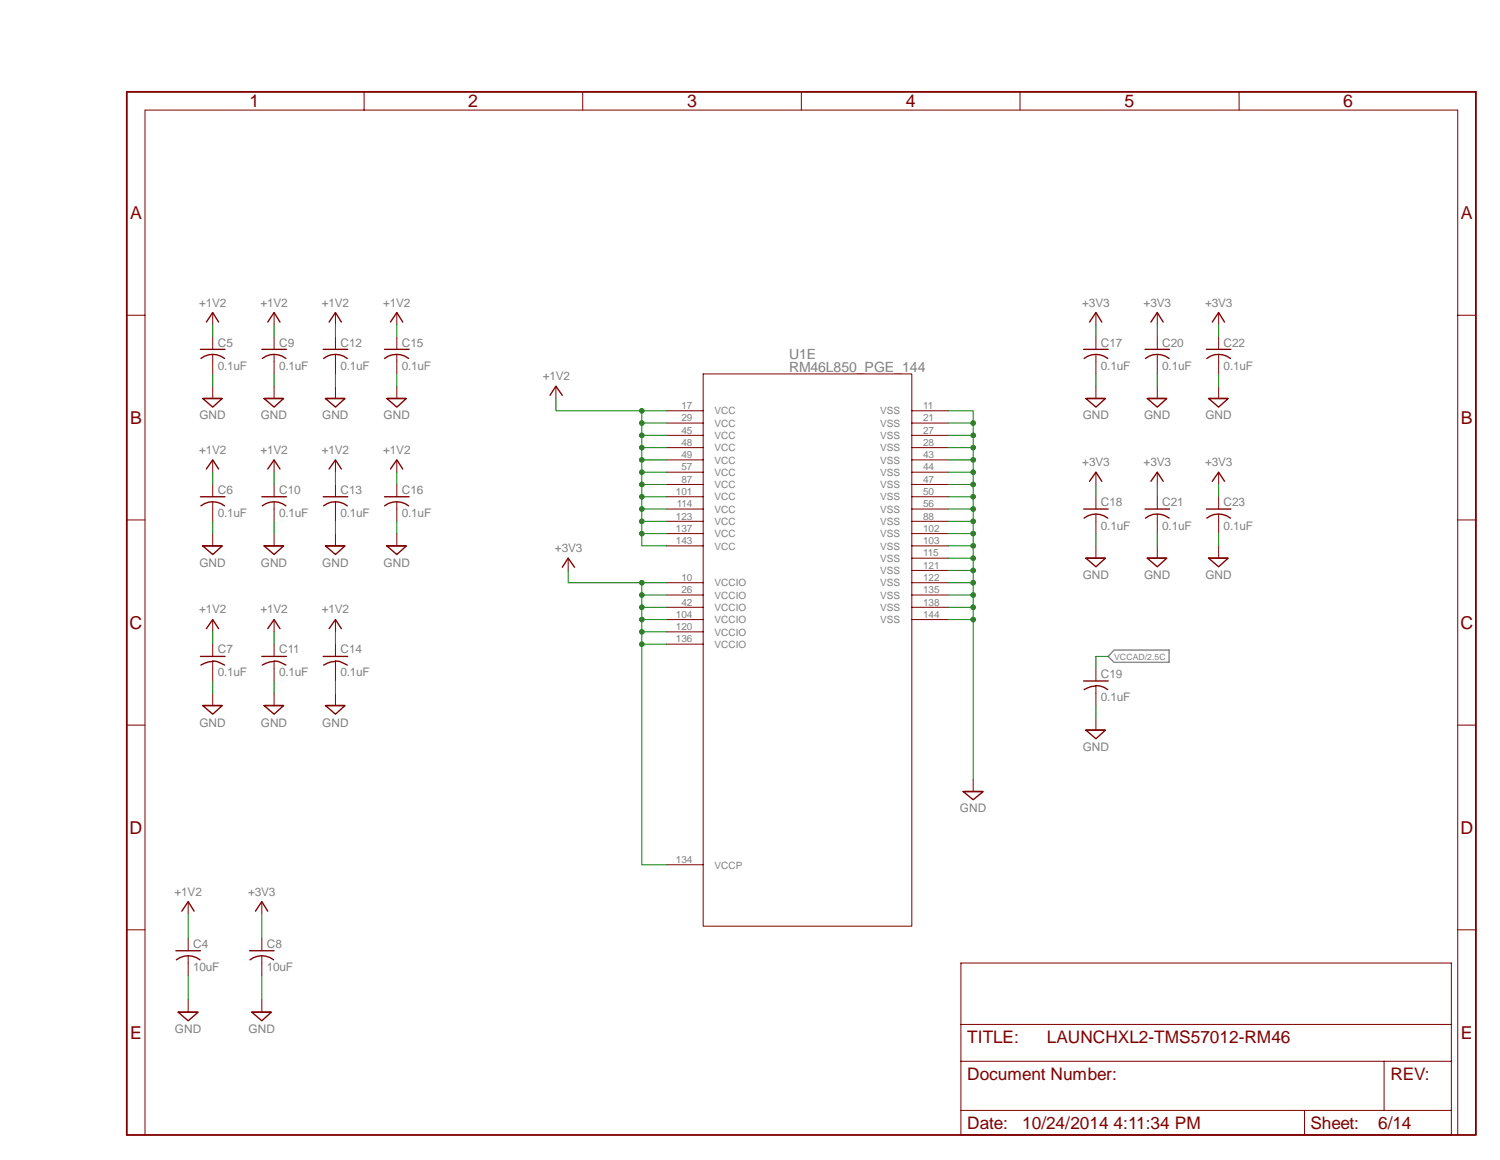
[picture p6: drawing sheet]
<svg xmlns="http://www.w3.org/2000/svg" width="279mm" height="216mm" viewBox="0 0 279 216" stroke-linecap="round" stroke-linejoin="round" font-family="sans-serif">
<path d="M207.5 121h10.3v2.3h-10.3l-1.1-1.1z" fill="none" stroke="#808080" stroke-width=".25"/>
<path d="M23.6 17.1h251.3v194.1h-251.3z" fill="none" stroke="#800000" stroke-width=".34"/>
<g fill="none" stroke="#800000" stroke-width=".19">
<path d="M67.8 17.1v3.4M108.5 17.1v3.4M149.3 17.1v3.4M190 17.1v3.4M230.8 17.1v3.4M23.6 58.7h3.4M39.6 58.2v2.3M51.1 58.2v2.3M62.5 58.2v2.3M73.9 58.2v2.3M204.1 58.2v2.3M215.6 58.2v2.3"/>
<path d="M227 58.2v2.3M271.5 58.7h3.4M39.6 62.7v2.3M39.6 66v3.6M39.6 71.9v2.3M51.1 62.7v2.3M51.1 66v3.6M51.1 71.9v2.3M62.5 62.7v2.3M62.5 66v3.6M62.5 71.9v2.3M73.9 62.7v2.3"/>
<path d="M73.9 66v3.6M73.9 71.9v2.3M103.5 71.9v2.3M124.1 76.5h6.9M124.1 78.7h6.9M131 69.6h38.8v102.8h-38.8zM169.8 76.5h6.9M169.8 78.7h6.9M204.1 62.7v2.3M204.1 66v3.6M204.1 71.9v2.3M215.6 62.7v2.3"/>
<path d="M215.6 66v3.6M215.6 71.9v2.3M227 62.7v2.3M227 66v3.6M227 71.9v2.3M23.6 96.8h3.4M39.6 85.6v2.3M39.6 90.2v2.3M39.6 93.4v3.6M39.6 99.3v2.3M51.1 85.6v2.3M51.1 90.2v2.3"/>
<path d="M51.1 93.4v3.6M51.1 99.3v2.3M62.5 85.6v2.3M62.5 90.2v2.3M62.5 93.4v3.6M62.5 99.3v2.3M73.9 85.6v2.3M73.9 90.2v2.3M73.9 93.4v3.6M73.9 99.3v2.3M124.1 81h6.9M124.1 83.3h6.9"/>
<path d="M124.1 85.6h6.9M124.1 87.9h6.9M124.1 90.2h6.9M124.1 92.5h6.9M124.1 94.7h6.9M124.1 97h6.9M124.1 99.3h6.9M169.8 81h6.9M169.8 83.3h6.9M169.8 85.6h6.9M169.8 87.9h6.9M169.8 90.2h6.9"/>
<path d="M169.8 92.5h6.9M169.8 94.7h6.9M169.8 97h6.9M169.8 99.3h6.9M204.1 87.9v2.3M204.1 92.5v2.2M204.1 95.7v3.6M215.6 87.9v2.3M215.6 92.5v2.2M215.6 95.7v3.6M227 87.9v2.3M227 92.5v2.2"/>
<path d="M227 95.7v3.6M271.5 96.8h3.4M39.6 115.3v2.3M39.6 119.9v2.3M51.1 115.3v2.3M51.1 119.9v2.3M62.5 115.3v2.3M62.5 119.9v2.3M105.8 103.9v2.3M124.1 101.6h6.9M124.1 108.5h6.9M124.1 110.7h6.9"/>
<path d="M124.1 113h6.9M124.1 115.3h6.9M124.1 117.6h6.9M124.1 119.9h6.9M169.8 101.6h6.9M169.8 108.5h6.9M169.8 110.7h6.9M169.8 113h6.9M169.8 115.3h6.9M169.8 103.9h6.9M169.8 106.2h6.9M204.1 101.6v2.3"/>
<path d="M215.6 101.6v2.3M227 101.6v2.3M23.6 135h3.4M39.6 123.1v3.6M39.6 129v2.3M51.1 123.1v3.6M51.1 129v2.3M62.5 123.1v3.6M62.5 129v2.3M204.1 124.5v2.2M204.1 127.7v3.6M204.1 133.6v2.3"/>
<path d="M271.5 135h3.4M181.3 145v2.3M23.6 173.1h3.4M35.1 167.8v2.3M35.1 174.7v2.3M35.1 177.9v3.6M48.8 167.8v2.3M48.8 174.7v2.3M48.8 177.9v3.6M124.1 161h6.9M271.5 173.1h3.4M35.1 186.1v2.3"/>
<path d="M48.8 186.1v2.3M179 197.5h91.3M179 190.7h91.3M257.8 197.5v9.2M27 211.2v-190.7h244.5v190.7M179 206.7v-27.5h91.3v27.5M243 206.7h-64v4.5h91.3v-4.5h-12.5M243 206.7v4.5M243 206.7h14.8"/>
</g>
<g fill="none" stroke="#800000" stroke-width=".25">
<path d="M38.4 59.9l1.2-1.7 1.1 1.7M49.9 59.9l1.2-1.7 1.1 1.7M61.3 59.9l1.2-1.7 1.1 1.7M72.7 59.9l1.2-1.7 1.1 1.7M202.9 59.9l1.2-1.7 1.1 1.7M214.4 59.9l1.2-1.7 1.1 1.7M225.8 59.9l1.2-1.7 1.1 1.7M37.3 65h4.6M37.4 66.7a3.6 3.6 0 0 1 4.4 0M37.8 74.2h3.6l-1.8 1.6zM37.9 74.2h3.4M48.8 65h4.5"/>
<path d="M48.9 66.7a3.6 3.6 0 0 1 4.4 0M49.2 74.2h3.6l-1.7 1.6zM49.4 74.2h3.3M60.2 65h4.6M60.3 66.7a3.6 3.6 0 0 1 4.4 0M60.6 74.2h3.7l-1.8 1.6zM60.8 74.2h3.4M71.6 65h4.6M71.6 66.7a3.7 3.7 0 0 1 4.5 0M72.1 74.2h3.6l-1.8 1.6zM72.1 74.2h3.5M102.4 73.6l1.1-1.7 1.2 1.7"/>
<path d="M201.8 65h4.6M201.9 66.7a3.6 3.6 0 0 1 4.4 0M202.3 74.2h3.6l-1.8 1.6zM202.4 74.2h3.4M213.3 65h4.5M213.4 66.7a3.6 3.6 0 0 1 4.4 0M213.7 74.2h3.6l-1.7 1.6zM213.9 74.2h3.4M224.7 65h4.6M224.8 66.7a3.6 3.6 0 0 1 4.4 0M225.1 74.2h3.7l-1.8 1.6zM225.2 74.2h3.5"/>
<path d="M37.3 92.5h4.6M37.4 94.1a3.6 3.6 0 0 1 4.4 0M38.4 87.3l1.2-1.7 1.1 1.7M48.8 92.5h4.5M48.9 94.1a3.6 3.6 0 0 1 4.4 0M49.9 87.3l1.2-1.7 1.1 1.7M60.2 92.5h4.6M60.3 94.1a3.6 3.6 0 0 1 4.4 0M61.3 87.3l1.2-1.7 1.1 1.7M71.6 92.5h4.6M71.6 94.1a3.7 3.7 0 0 1 4.5 0M72.7 87.3l1.2-1.7 1.1 1.7"/>
<path d="M201.8 94.7h4.6M201.9 96.4a3.6 3.6 0 0 1 4.4 0M202.9 89.6l1.2-1.7 1.1 1.7M213.3 94.7h4.5M213.4 96.4a3.6 3.6 0 0 1 4.4 0M214.4 89.6l1.2-1.7 1.1 1.7M224.7 94.7h4.6M224.8 96.4a3.6 3.6 0 0 1 4.4 0M225.8 89.6l1.2-1.7 1.1 1.7M37.8 101.6h3.6l-1.8 1.6zM37.9 101.6h3.4M38.4 117l1.2-1.7 1.1 1.7"/>
<path d="M49.2 101.6h3.6l-1.7 1.6zM49.4 101.6h3.3M49.9 117l1.2-1.7 1.1 1.7M60.6 101.6h3.7l-1.8 1.6zM60.8 101.6h3.4M61.3 117l1.2-1.7 1.1 1.7M72.1 101.6h3.6l-1.8 1.6zM72.1 101.6h3.5M104.7 105.6l1.1-1.7 1.2 1.7M202.3 103.9h3.6l-1.8 1.6zM202.4 103.9h3.4M213.7 103.9h3.6l-1.7 1.6z"/>
<path d="M213.9 103.9h3.4M225.1 103.9h3.7l-1.8 1.6zM225.2 103.9h3.5M37.3 122.2h4.6M37.8 131.3h3.6l-1.8 1.6zM37.9 131.3h3.4M39.6 123l.8 .1 1.4 .7M39.6 123.1l-.7 .1-1.5 .6M48.8 122.2h4.5M49.2 131.3h3.6l-1.7 1.6zM49.4 131.3h3.3M51.1 123l.7 .1 1.5 .7"/>
<path d="M51.1 123.1l-.8 .1-1.4 .6M60.2 122.2h4.6M60.6 131.3h3.7l-1.8 1.6zM60.8 131.3h3.4M62.5 123l.7 .1 1.5 .7M62.5 123.1l-.9 .1-1.3 .6M201.8 126.7h4.6M202.3 135.9h3.6l-1.8 1.6zM202.4 135.9h3.4M204.1 127.6l1.6 .3 .6 .5M204.1 127.7l-.7 .1-1.5 .6M179.4 147.3h3.7l-1.8 1.5z"/>
<path d="M179.6 147.3h3.4M32.8 177h4.5M32.9 178.6a3.6 3.6 0 0 1 4.4 0M33.9 169.6l1.2-1.8 1.1 1.8M46.5 177h4.6M46.6 178.6a3.6 3.6 0 0 1 4.4 0M47.6 169.6l1.2-1.8 1.1 1.8M33.2 188.4h3.7l-1.8 1.6zM33.4 188.4h3.3M46.9 188.4h3.6l-1.7 1.6zM47.1 188.4h3.4"/>
</g>
<path d="M176.7 76.5h4.6v68.5M176.7 115.3h4.6" fill="none" stroke="#008000" stroke-width=".19"/>
<circle cx="181.3" cy="115.3" r=".43" fill="#008000"/>
<g fill="none" stroke="#008000" stroke-width=".19">
<path d="M176.7 113h4.6"/>
<circle cx="181.3" cy="115.3" r=".43"/>
</g>
<circle cx="181.3" cy="113" r=".43" fill="#008000"/>
<g fill="none" stroke="#008000" stroke-width=".19">
<path d="M176.7 110.7h4.6"/>
<circle cx="181.3" cy="113" r=".43"/>
</g>
<circle cx="181.3" cy="110.7" r=".43" fill="#008000"/>
<g fill="none" stroke="#008000" stroke-width=".19">
<path d="M176.7 108.5h4.6"/>
<circle cx="181.3" cy="110.7" r=".43"/>
</g>
<circle cx="181.3" cy="108.5" r=".43" fill="#008000"/>
<g fill="none" stroke="#008000" stroke-width=".19">
<path d="M176.7 106.2h4.6"/>
<circle cx="181.3" cy="108.5" r=".43"/>
</g>
<circle cx="181.3" cy="106.2" r=".43" fill="#008000"/>
<g fill="none" stroke="#008000" stroke-width=".19">
<path d="M176.7 103.9h4.6"/>
<circle cx="181.3" cy="106.2" r=".43"/>
</g>
<circle cx="181.3" cy="103.9" r=".43" fill="#008000"/>
<g fill="none" stroke="#008000" stroke-width=".19">
<path d="M176.7 101.6h4.6"/>
<circle cx="181.3" cy="103.9" r=".43"/>
</g>
<circle cx="181.3" cy="101.6" r=".43" fill="#008000"/>
<g fill="none" stroke="#008000" stroke-width=".19">
<path d="M176.7 99.3h4.6"/>
<circle cx="181.3" cy="101.6" r=".43"/>
</g>
<circle cx="181.3" cy="99.3" r=".43" fill="#008000"/>
<g fill="none" stroke="#008000" stroke-width=".19">
<path d="M176.7 97h4.6"/>
<circle cx="181.3" cy="99.3" r=".43"/>
</g>
<circle cx="181.3" cy="97" r=".43" fill="#008000"/>
<g fill="none" stroke="#008000" stroke-width=".19">
<path d="M176.7 94.7h4.6"/>
<circle cx="181.3" cy="97" r=".43"/>
</g>
<circle cx="181.3" cy="94.7" r=".43" fill="#008000"/>
<g fill="none" stroke="#008000" stroke-width=".19">
<path d="M176.7 92.5h4.6"/>
<circle cx="181.3" cy="94.7" r=".43"/>
</g>
<circle cx="181.3" cy="92.5" r=".43" fill="#008000"/>
<g fill="none" stroke="#008000" stroke-width=".19">
<path d="M176.7 90.2h4.6"/>
<circle cx="181.3" cy="92.5" r=".43"/>
</g>
<circle cx="181.3" cy="90.2" r=".43" fill="#008000"/>
<g fill="none" stroke="#008000" stroke-width=".19">
<path d="M176.7 87.9h4.6"/>
<circle cx="181.3" cy="90.2" r=".43"/>
</g>
<circle cx="181.3" cy="87.9" r=".43" fill="#008000"/>
<g fill="none" stroke="#008000" stroke-width=".19">
<path d="M176.7 85.6h4.6"/>
<circle cx="181.3" cy="87.9" r=".43"/>
</g>
<circle cx="181.3" cy="85.6" r=".43" fill="#008000"/>
<g fill="none" stroke="#008000" stroke-width=".19">
<path d="M176.7 83.3h4.6"/>
<circle cx="181.3" cy="85.6" r=".43"/>
</g>
<circle cx="181.3" cy="83.3" r=".43" fill="#008000"/>
<g fill="none" stroke="#008000" stroke-width=".19">
<path d="M176.7 81h4.6"/>
<circle cx="181.3" cy="83.3" r=".43"/>
</g>
<circle cx="181.3" cy="81" r=".43" fill="#008000"/>
<g fill="none" stroke="#008000" stroke-width=".19">
<path d="M176.7 78.7h4.6"/>
<circle cx="181.3" cy="81" r=".43"/>
</g>
<circle cx="181.3" cy="78.7" r=".43" fill="#008000"/>
<g fill="none" stroke="#008000" stroke-width=".19">
<path d="M39.6 69.6v2.3M51.1 69.6v2.3M62.5 69.6v2.3M73.9 69.6v2.3M204.1 69.6v2.3M215.6 69.6v2.3M227 69.6v2.3M39.6 97v2.3M51.1 97v2.3M62.5 97v2.3M73.9 97v2.3M204.1 99.3v2.3"/>
<path d="M215.6 99.3v2.3M227 99.3v2.3M105.8 106.2v2.3M119.5 110.7h4.6M124.1 108.5h-4.6v52.5h4.6M39.6 126.7v2.3M51.1 126.7v2.3M62.5 126.7v2.3M204.1 131.3v2.3M35.1 181.5v4.6M48.8 181.5v4.6"/>
<circle cx="181.3" cy="78.7" r=".43"/>
</g>
<circle cx="119.5" cy="110.7" r=".43" fill="#008000"/>
<g fill="none" stroke="#008000" stroke-width=".19">
<path d="M119.5 113h4.6"/>
<circle cx="119.5" cy="110.7" r=".43"/>
</g>
<circle cx="119.5" cy="113" r=".43" fill="#008000"/>
<g fill="none" stroke="#008000" stroke-width=".19">
<path d="M119.5 115.3h4.6"/>
<circle cx="119.5" cy="113" r=".43"/>
</g>
<circle cx="119.5" cy="115.3" r=".43" fill="#008000"/>
<g fill="none" stroke="#008000" stroke-width=".19">
<path d="M119.5 117.6h4.6"/>
<circle cx="119.5" cy="115.3" r=".43"/>
</g>
<circle cx="119.5" cy="117.6" r=".43" fill="#008000"/>
<g fill="none" stroke="#008000" stroke-width=".19">
<path d="M119.5 119.9h4.6"/>
<circle cx="119.5" cy="117.6" r=".43"/>
</g>
<circle cx="119.5" cy="119.9" r=".43" fill="#008000"/>
<g fill="none" stroke="#008000" stroke-width=".19">
<path d="M105.8 108.5h13.7"/>
<circle cx="119.5" cy="119.9" r=".43"/>
</g>
<circle cx="119.5" cy="108.5" r=".43" fill="#008000"/>
<g fill="none" stroke="#008000" stroke-width=".19">
<path d="M119.5 78.7h4.6M124.1 76.5h-4.6v22.8h4.6M204.1 60.5v2.2M215.6 60.5v2.2M227 60.5v2.2M204.1 90.2v2.3M215.6 90.2v2.3M227 90.2v2.3M48.8 170.1v4.6"/>
<circle cx="119.5" cy="108.5" r=".43"/>
</g>
<circle cx="119.5" cy="78.7" r=".43" fill="#008000"/>
<g fill="none" stroke="#008000" stroke-width=".19">
<path d="M119.5 81h4.6"/>
<circle cx="119.5" cy="78.7" r=".43"/>
</g>
<circle cx="119.5" cy="81" r=".43" fill="#008000"/>
<g fill="none" stroke="#008000" stroke-width=".19">
<path d="M119.5 83.3h4.6"/>
<circle cx="119.5" cy="81" r=".43"/>
</g>
<circle cx="119.5" cy="83.3" r=".43" fill="#008000"/>
<g fill="none" stroke="#008000" stroke-width=".19">
<path d="M119.5 85.6h4.6"/>
<circle cx="119.5" cy="83.3" r=".43"/>
</g>
<circle cx="119.5" cy="85.6" r=".43" fill="#008000"/>
<g fill="none" stroke="#008000" stroke-width=".19">
<path d="M119.5 87.9h4.6"/>
<circle cx="119.5" cy="85.6" r=".43"/>
</g>
<circle cx="119.5" cy="87.9" r=".43" fill="#008000"/>
<g fill="none" stroke="#008000" stroke-width=".19">
<path d="M119.5 90.2h4.6"/>
<circle cx="119.5" cy="87.9" r=".43"/>
</g>
<circle cx="119.5" cy="90.2" r=".43" fill="#008000"/>
<g fill="none" stroke="#008000" stroke-width=".19">
<path d="M119.5 92.5h4.6"/>
<circle cx="119.5" cy="90.2" r=".43"/>
</g>
<circle cx="119.5" cy="92.5" r=".43" fill="#008000"/>
<g fill="none" stroke="#008000" stroke-width=".19">
<path d="M119.5 94.7h4.6"/>
<circle cx="119.5" cy="92.5" r=".43"/>
</g>
<circle cx="119.5" cy="94.7" r=".43" fill="#008000"/>
<g fill="none" stroke="#008000" stroke-width=".19">
<path d="M119.5 97h4.6"/>
<circle cx="119.5" cy="94.7" r=".43"/>
</g>
<circle cx="119.5" cy="97" r=".43" fill="#008000"/>
<circle cx="119.5" cy="97" r=".43" fill="none" stroke="#008000" stroke-width=".19"/>
<circle cx="119.5" cy="76.5" r=".43" fill="#008000"/>
<g fill="none" stroke="#008000" stroke-width=".19">
<path d="M103.5 74.2v2.3h16M119.5 99.3v2.3h4.6"/>
<circle cx="119.5" cy="76.5" r=".43"/>
</g>
<circle cx="119.5" cy="99.3" r=".43" fill="#008000"/>
<g fill="none" stroke="#008000" stroke-width=".19">
<path d="M39.6 60.5v2.2M51.1 60.5v2.2M62.5 60.5v2.2M73.9 60.5v2.2M39.6 87.9v2.3M51.1 87.9v2.3M62.5 87.9v2.3M73.9 87.9v2.3M39.6 117.6v2.3M51.1 117.6v2.3M62.5 117.6v2.3M206.4 122.2h-2.3v2.3"/>
<path d="M35.1 170.1v4.6"/>
<circle cx="119.5" cy="99.3" r=".43"/>
</g>
<g font-size="3.3" fill="#800000">
<text x="46.5" y="20">1</text>
<text x="87.2" y="20">2</text>
<text x="128" y="20">3</text>
<text x="168.7" y="20">4</text>
<text x="209.5" y="20">5</text>
<text x="250.2" y="20">6</text>
<text x="24.2" y="40.7">A</text>
<text x="272.1" y="40.7">A</text>
<text x="24.2" y="78.9">B</text>
<text x="272.1" y="78.9">B</text>
<text x="24.1" y="117.1">C</text>
<text x="272" y="117.1">C</text>
<text x="24.1" y="155.2">D</text>
<text x="272" y="155.2">D</text>
<text x="24.2" y="193.4">E</text>
<text x="272.1" y="193.4">E</text>
</g>
<g font-size="3.2" fill="#800000">
<text x="180.2" y="194.1">TITLE:</text>
<text x="195" y="194.1">LAUNCHXL2-TMS57012-RM46</text>
<text x="180.2" y="201">Document Number:</text>
<text x="259" y="201">REV:</text>
<text x="180.2" y="210.1">Date:</text>
<text x="190.4" y="210.1">10/24/2014 4:11:34 PM</text>
<text x="244.1" y="210.1">Sheet:</text>
<text x="256.7" y="210.1">6/14</text>
</g>
<g font-size="2.6" fill="#808080">
<text x="147" y="66.9">U1E</text>
<text x="147" y="69.2">RM46L850_PGE_144</text>
</g>
<g font-size="2.2" fill="#808080">
<text x="37.1" y="57.1">+1V2</text>
<text x="48.5" y="57.1">+1V2</text>
<text x="59.9" y="57.1">+1V2</text>
<text x="71.4" y="57.1">+1V2</text>
<text x="201.6" y="57.1">+3V3</text>
<text x="213" y="57.1">+3V3</text>
<text x="224.5" y="57.1">+3V3</text>
<text x="40.6" y="64.5">C5</text>
<text x="52" y="64.5">C9</text>
<text x="63.4" y="64.5">C12</text>
<text x="74.9" y="64.5">C15</text>
<text x="205.1" y="64.5">C17</text>
<text x="216.5" y="64.5">C20</text>
<text x="227.9" y="64.5">C22</text>
<text x="40.6" y="68.8">0.1uF</text>
<text x="52" y="68.8">0.1uF</text>
<text x="63.4" y="68.8">0.1uF</text>
<text x="74.8" y="68.8">0.1uF</text>
<text x="101.1" y="70.8">+1V2</text>
<text x="205.1" y="68.8">0.1uF</text>
<text x="216.5" y="68.8">0.1uF</text>
<text x="227.9" y="68.8">0.1uF</text>
<text x="37.2" y="78.1">GND</text>
<text x="48.6" y="78.1">GND</text>
<text x="60" y="78.1">GND</text>
<text x="71.5" y="78.1">GND</text>
<text x="201.7" y="78.1">GND</text>
<text x="213.1" y="78.1">GND</text>
<text x="224.5" y="78.1">GND</text>
<text x="37.1" y="84.5">+1V2</text>
<text x="48.5" y="84.5">+1V2</text>
<text x="59.9" y="84.5">+1V2</text>
<text x="71.4" y="84.5">+1V2</text>
<text x="201.6" y="86.8">+3V3</text>
<text x="213" y="86.8">+3V3</text>
<text x="224.5" y="86.8">+3V3</text>
<text x="40.6" y="91.9">C6</text>
<text x="52" y="91.9">C10</text>
<text x="63.4" y="91.9">C13</text>
<text x="74.8" y="91.9">C16</text>
<text x="205.1" y="94.2">C18</text>
<text x="216.5" y="94.2">C21</text>
<text x="227.9" y="94.2">C23</text>
<text x="40.6" y="96.3">0.1uF</text>
<text x="52" y="96.3">0.1uF</text>
<text x="63.4" y="96.3">0.1uF</text>
<text x="74.8" y="96.3">0.1uF</text>
<text x="205.1" y="98.6">0.1uF</text>
<text x="216.5" y="98.6">0.1uF</text>
<text x="227.9" y="98.6">0.1uF</text>
<text x="37.2" y="105.5">GND</text>
<text x="48.6" y="105.5">GND</text>
<text x="60" y="105.5">GND</text>
<text x="71.5" y="105.5">GND</text>
<text x="103.4" y="102.7">+3V3</text>
<text x="201.7" y="107.8">GND</text>
<text x="213.1" y="107.8">GND</text>
<text x="224.5" y="107.8">GND</text>
<text x="37.1" y="114.1">+1V2</text>
<text x="48.5" y="114.1">+1V2</text>
<text x="60" y="114.1">+1V2</text>
<text x="40.6" y="121.6">C7</text>
<text x="40.6" y="125.9">0.1uF</text>
<text x="52" y="121.6">C11</text>
<text x="52" y="125.9">0.1uF</text>
<text x="63.4" y="121.6">C14</text>
<text x="63.4" y="125.9">0.1uF</text>
<text x="205.1" y="126.2">C19</text>
<text x="205.1" y="130.5">0.1uF</text>
<text x="37.2" y="135.2">GND</text>
<text x="48.6" y="135.2">GND</text>
<text x="60" y="135.2">GND</text>
<text x="201.7" y="139.8">GND</text>
<text x="178.8" y="151.2">GND</text>
<text x="32.5" y="166.7">+1V2</text>
<text x="46.2" y="166.7">+3V3</text>
<text x="36" y="176.5">C4</text>
<text x="49.7" y="176.5">C8</text>
<text x="36" y="180.8">10uF</text>
<text x="49.7" y="180.8">10uF</text>
<text x="32.6" y="192.3">GND</text>
<text x="46.3" y="192.3">GND</text>
</g>
<g font-size="1.9" fill="#808080">
<text x="126.9" y="76.1">17</text>
<text x="133.1" y="77.1">VCC</text>
<text x="163.9" y="77.1">VSS</text>
<text x="172" y="76.1">11</text>
<text x="126.9" y="78.4">29</text>
<text x="126.9" y="80.7">45</text>
<text x="126.9" y="83">48</text>
<text x="133.1" y="79.4">VCC</text>
<text x="133.1" y="81.7">VCC</text>
<text x="133.1" y="84">VCC</text>
<text x="163.9" y="79.4">VSS</text>
<text x="163.9" y="81.7">VSS</text>
<text x="163.9" y="84">VSS</text>
<text x="172" y="78.4">21</text>
<text x="172" y="80.7">27</text>
<text x="172" y="83">28</text>
<text x="126.9" y="85.3">49</text>
<text x="126.9" y="87.6">57</text>
<text x="126.9" y="89.8">87</text>
<text x="133.1" y="86.3">VCC</text>
<text x="133.1" y="88.6">VCC</text>
<text x="163.9" y="86.3">VSS</text>
<text x="163.9" y="88.6">VSS</text>
<text x="172" y="85.3">43</text>
<text x="172" y="87.6">44</text>
<text x="172" y="89.8">47</text>
<text x="125.9" y="92.1">101</text>
<text x="126.1" y="94.4">114</text>
<text x="133.1" y="90.9">VCC</text>
<text x="133.1" y="93.1">VCC</text>
<text x="133.1" y="95.4">VCC</text>
<text x="163.9" y="90.9">VSS</text>
<text x="163.9" y="93.1">VSS</text>
<text x="163.9" y="95.4">VSS</text>
<text x="172" y="92.1">50</text>
<text x="172" y="94.4">56</text>
<text x="125.9" y="96.7">123</text>
<text x="125.9" y="99">137</text>
<text x="125.9" y="101.3">143</text>
<text x="133.1" y="97.7">VCC</text>
<text x="133.1" y="100">VCC</text>
<text x="163.9" y="97.7">VSS</text>
<text x="163.9" y="100">VSS</text>
<text x="172" y="96.7">88</text>
<text x="172" y="99">102</text>
<text x="172" y="101.3">103</text>
<text x="133.1" y="102.3">VCC</text>
<text x="163.9" y="102.3">VSS</text>
<text x="163.9" y="104.6">VSS</text>
<text x="163.9" y="106.9">VSS</text>
<text x="172" y="103.6">115</text>
<text x="172" y="105.8">121</text>
<text x="126.9" y="108.1">10</text>
<text x="126.9" y="110.4">26</text>
<text x="126.9" y="112.7">42</text>
<text x="133.1" y="109.1">VCCIO</text>
<text x="133.1" y="111.4">VCCIO</text>
<text x="133.1" y="113.7">VCCIO</text>
<text x="163.9" y="109.1">VSS</text>
<text x="163.9" y="111.4">VSS</text>
<text x="163.9" y="113.7">VSS</text>
<text x="172" y="108.1">122</text>
<text x="172" y="110.4">135</text>
<text x="172" y="112.7">138</text>
<text x="125.9" y="115">104</text>
<text x="125.9" y="117.3">120</text>
<text x="125.9" y="119.6">136</text>
<text x="133.1" y="116">VCCIO</text>
<text x="133.1" y="118.3">VCCIO</text>
<text x="163.9" y="116">VSS</text>
<text x="172" y="115">144</text>
<text x="133.1" y="120.6">VCCIO</text>
<text x="125.9" y="160.7">134</text>
<text x="133.1" y="161.7">VCCP</text>
</g>
<text font-size="1.6" fill="#808080" x="207.5" y="122.8">VCCAD/2.5C</text>
</svg>
